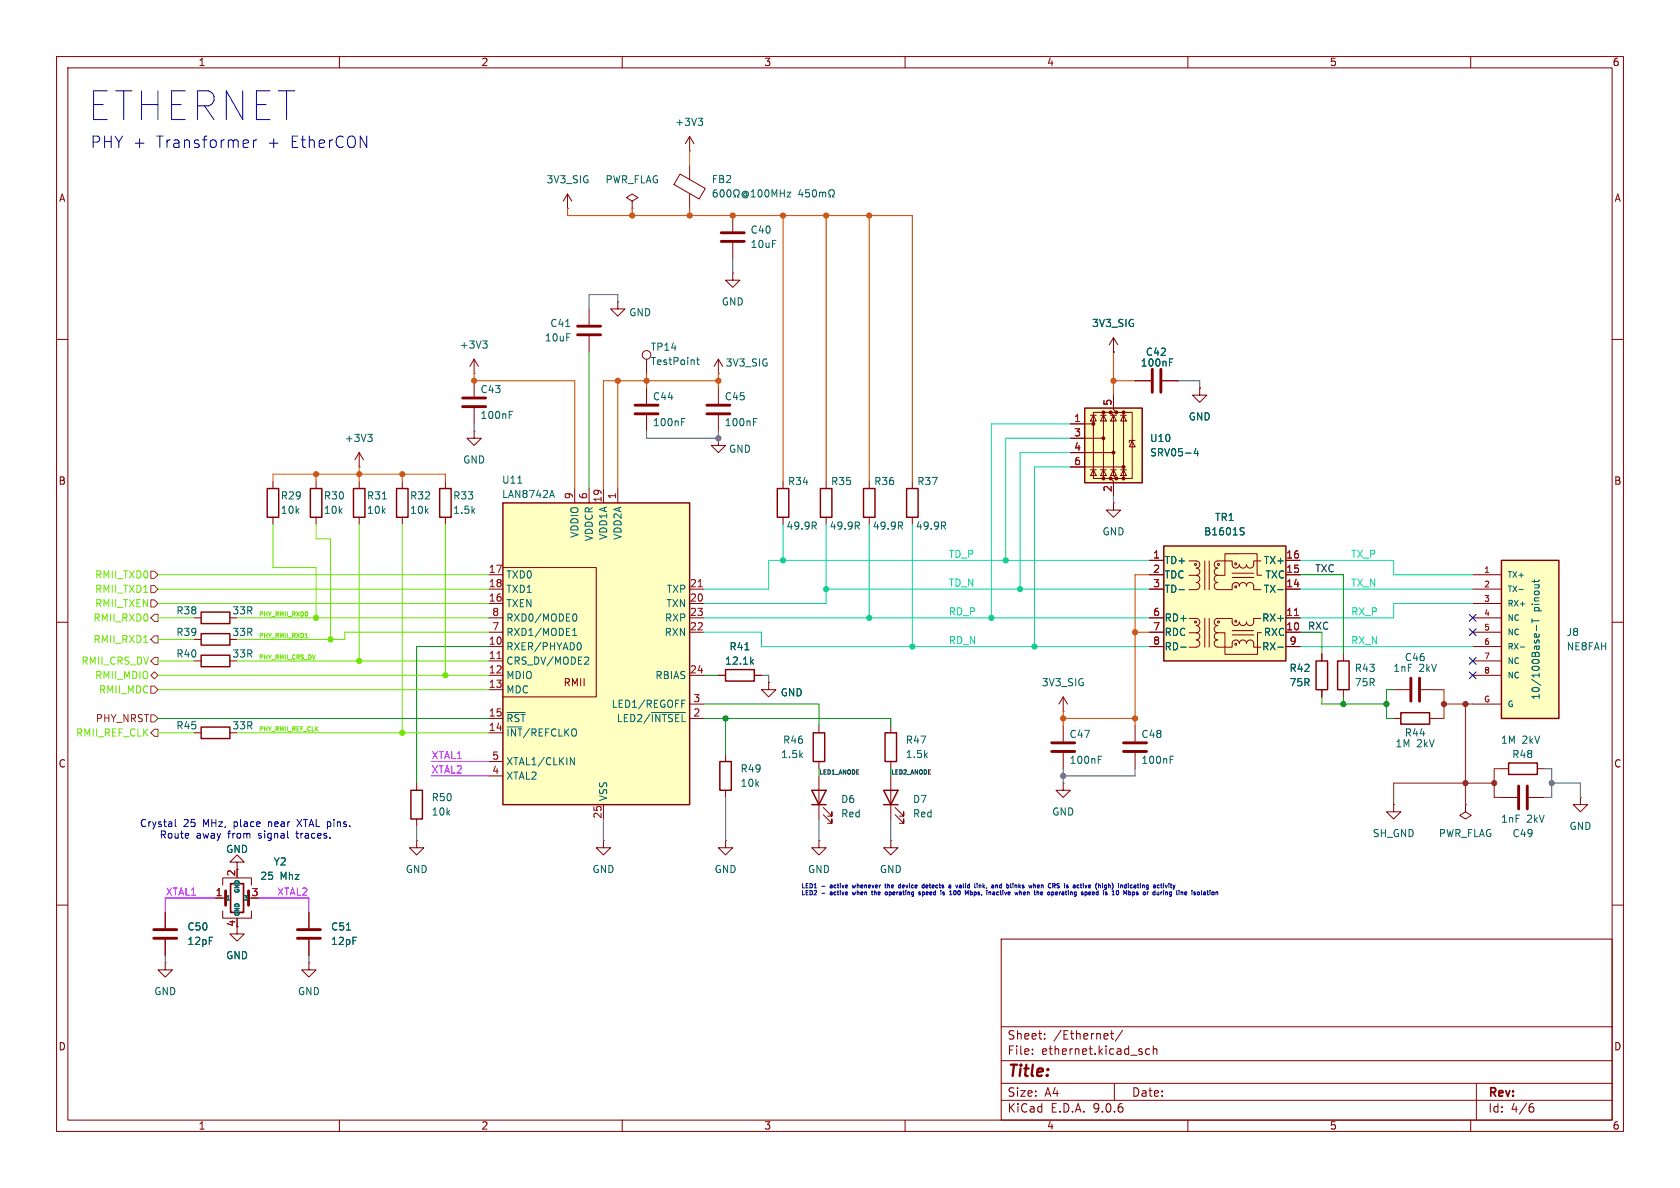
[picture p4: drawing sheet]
<svg xmlns="http://www.w3.org/2000/svg" width="297mm" height="210mm" viewBox="0 0 297 210" stroke-linecap="round" stroke-linejoin="round" font-family="sans-serif">
<g fill="none" stroke="#840000" stroke-width=".18">
<path d="M10 10h277v190h-277zM12 12h273v186h-273zM60 10v2M110 10v2M160 10v2M210 10v2M260 10v2M120.2 30.8l4.5 2.5-1.1 1.9-4.4-2.6zM121.9 29.2v2.6M121.9 34.2v2.6M129.5 38.1v2.8M129.5 48.3v1.2h1.3l-1.3 1.3-1.2-1.3h1.2"/>
<path d="M129.5 48.3h.1M129.5 42.9v2.8M196.8 59.7l-.7 1.3M196.8 59.7l.8 1.3M196.8 59.7v2.5M10 60h2M127 66h.1M127 77.5v1.2h1.3l-1.3 1.3-1.3-1.3h1.3M127 77.5h.1M127 63.5l-.8 1.3M127 63.5l.8 1.3M127 63.5v2.5"/>
<path d="M127 68.6v2.8M127 73.4v2.8M196.8 62.2h.1M285 60h2M48.3 85.1v1.3M48.3 91.4v1.3M63.5 85.1v1.3M63.5 91.4v1.3M10 110h2M34.3 116.8h1.3M34.3 109.2h1.3M34.3 113h1.3"/>
<path d="M127 119.4h1.3M133.3 119.4h1.3M285 110h2M34.3 129.5h1.3M128.3 133.4v1.2M128.3 139.7v1.3M144.8 128.3v1.2M144.8 134.6v1.3M246.4 127h1.2M252.7 127h1.3M259.1 142.2v1.3l1 .6-1 .7-1-.7 1-.6M259.1 142.2h.1"/>
<path d="M10 160h2M177 166h108v32h-108zM285 160h2M60 198v2M110 198v2M160 198v2M177 194.5h108M177 191.5h108M177 187.5h108M177 181.5h108M182.5 186.3v.1M182.5 185.5v.1"/>
<path d="M184.7 183.6v.1M184.7 182.8v.1M196.3 182.7h.6M196.5 182.2v1.3l.4 .2M197 191.5v3M198.5 182.1l-1.3 2M203.2 185.5l-.4-.1-.3 .3v.4l.2 .2h.5M203.9 185.5l.2-.1 .4 .1v.9M203.9 184.9v1.5M210 198v2M260 198v2M261 191.5v6.5"/>
<path d="M270.6 195.7h.4l.2 .3-.1 .5-.5 .1M271 195.1l-.4 .1"/>
</g>
<path d="M47.2 86.4h2.1v5h-2.1zM62.5 86.4h2v5h-2zM35.6 115.8h5v2.1h-5zM35.6 108.2h5v2h-5zM35.6 112h5v2h-5zM128.3 118.4h5v2h-5zM35.6 128.5h5v2.1h-5zM127.3 134.6h2v5.1h-2zM143.8 129.5h2v5.1h-2zM247.6 126h5.1v2h-5.1z" fill="none" stroke="#840000" stroke-width=".25"/>
<g fill="none" stroke="#006464" stroke-width=".18">
<path d="M126.7 33.5l-.4 .1a.86 .86 0 0 0 0 1.2l.4-.1 .1-.4-.2-.3-.4 .1-.1 .2M127.5 33.6l.1-.1a.68 .68 0 0 1 .4 .7 .68 .68 0 0 1-.4 .6 .84 .84 0 0 1-.1-1.2zM128.6 33.7l.2-.2a.68 .68 0 0 1 .4 .7 .68 .68 0 0 1-.4 .6l-.2-.1-.1-.4zM129.7 34.8h.3v-.2a.54 .54 0 0 1-.3-.8 .54 .54 0 0 1 .8-.2 .58 .58 0 0 1-.1 1v.2h.3M132 34.2a.31 .31 0 0 0-.4 0 .31 .31 0 0 0 0 .4 .31 .31 0 0 0 .4 0M132 34.1v.5M132 34.6h.1a.55 .55 0 0 0-.3-.8 .55 .55 0 0 0-.6 .6 .61 .61 0 0 0 .3 .5 .61 .61 0 0 0 .7-.1M132.8 34.8h.7M132.8 33.9l.4-.4v1.3M134.1 33.7l.2-.2a.68 .68 0 0 1 .4 .7 .68 .68 0 0 1-.4 .6l-.2-.1-.1-.4zM135.4 33.6l.1-.1a.68 .68 0 0 1 .5 .7 .68 .68 0 0 1-.5 .6 .84 .84 0 0 1-.1-1.2zM136.5 34.8v-1.3l.4 1 .4-1v1.3"/>
<path d="M137.9 33.5v1.3M137.9 34.2h.8M138.7 33.5v1.3M139.1 34h.7l-.7 .8h.7M141.5 33.5l-.3 .9h.8M141.8 34v.8M143.1 33.5h-.6l-.1 .7 .2-.2 .4 .1 .1 .2v.4l-.2 .1-.5-.1M143.8 33.6l.1-.1a.68 .68 0 0 1 .5 .7 .68 .68 0 0 1-.5 .6 .84 .84 0 0 1-.1-1.2zM144.9 34.1l.4-.1 .1 .2M144.9 34v.8M145.4 34.2l.2-.2h.3l.1 .8M145.4 34.2v.6"/>
<path d="M146.5 34.8h.3v-.2a.54 .54 0 0 1-.2-.8 .54 .54 0 0 1 .7-.2 .58 .58 0 0 1-.1 1v.2h.3M133.2 74.6h.4M133.2 74h.6M67.6 88.2h.7M131.7 114.9h.7M132.8 116.9l.4 .5M133.2 116.6l-.5 .5"/>
</g>
<path d="M127.5 41.1h4.1M127.5 42.7h4.1M125 71.6h4M125 73.2h4" fill="none" stroke="#840000" stroke-width=".51"/>
<path d="M88.9 88.9h33v53.3h-33z" fill="#ffffc2"/>
<path d="M88.9 88.9h33v53.3h-33zM137.4 86.4h2v5h-2z" fill="none" stroke="#840000" stroke-width=".25"/>
<g fill="none" stroke="#840000" stroke-width=".18">
<path d="M101.6 86.4v2.5M104.1 86.4v2.5M106.7 86.4v2.5M109.2 86.4v2.5M138.4 85.1v1.3M138.4 91.4v1.3M86.4 101.6h2.5M86.4 104.1h2.5M86.4 106.7h2.5M86.4 109.2h2.5M86.4 111.8h2.5M86.4 114.3h2.5"/>
<path d="M86.4 116.8h2.5M86.4 119.4h2.5M88.9 100.3h16.5v22.9h-16.5M121.9 104.1h2.6M121.9 106.7h2.6M121.9 109.2h2.6M121.9 111.8h2.6M121.9 119.4h2.6M86.4 121.9h2.5M86.4 127h2.5M86.4 129.5h2.5M86.4 134.6h2.5"/>
<path d="M86.4 137.2h2.5M121.9 127h2.6M121.9 124.5h2.6M106.7 148.6v1.3h1.2l-1.2 1.2-1.3-1.2h1.3M106.7 148.6h.1M106.7 142.2v2.6M128.3 148.6v1.3h1.2l-1.2 1.2-1.3-1.2h1.3M128.3 148.6h.1M246.4 142.2v1.3h1.2l-1.2 1.3-1.3-1.3h1.3M246.4 142.2h.1M29.2 161.3v2.8M29.2 166.1v2.8"/>
</g>
<g fill="none" stroke="#006464" stroke-width=".18">
<path d="M91.5 85.4h.8M97.3 87.6h.6M97.6 86.7l.4 1.3M143.9 92.9l.4 .6M144.2 92.3l.1 .2-.1 .4M101.2 112.3h.8M101.2 111.4l.4-.3v1.2M101.4 108.6l.1-.1a.68 .68 0 0 1 .5 .7 .68 .68 0 0 1-.5 .6l-.1-.1M102.3 113.6a.68 .68 0 0 1 .5 .6 .68 .68 0 0 1-.5 .7M103.8 116.1l.3 .3-.1 .3-.7 .7h.8M89.6 126h3.2M100.8 133.9l.7 1.3v-1.3"/>
<path d="M115.1 126h6.1M120.5 124.4h.4M120.5 123.8h.6"/>
</g>
<path d="M87.9 116.4h.7M123.4 103.7h.8" fill="none" stroke="#a90000" stroke-width=".18"/>
<path d="M27.2 164.3h4M27.2 165.9h4" fill="none" stroke="#840000" stroke-width=".51"/>
<path d="M265.4 99.1h10.2v27.9h-10.2z" fill="#ffffc2"/>
<path d="M54.9 86.4h2v5h-2zM70.1 86.4h2v5h-2zM77.7 86.4h2.1v5h-2.1zM265.4 99.1h10.2v27.9h-10.2zM236.5 116.8h2v5.1h-2zM72.6 139.7h2.1v5.1h-2.1zM143.5 139.7h2.5l-1.2 2.5zM156.2 139.7h2.5l-1.2 2.5zM156.5 129.5h2v5.1h-2zM143.5 142.2h2.5M156.2 142.2h2.5" fill="none" stroke="#840000" stroke-width=".25"/>
<path d="M270.8 109.4v.7M270.8 109.7h1.3M271.3 112.2l.3-.2 .1 .6M271.3 102.5v.5M271.6 110.5v1M272 112.1l.1 .1M272.1 102.5l-.2 .3h-1.1" fill="none" stroke="#004848" stroke-width=".18"/>
<g fill="none" stroke="#840000" stroke-width=".18">
<path d="M100.3 36.8h.1M100.3 34.3l-.7 1.3M100.3 34.3l.8 1.3M100.3 34.3v2.5M111.8 35.6l1-.7-1-.6-1.1 .6 1.1 .7v1.2M111.8 36.8h.1M121.9 26.7h.1M121.9 24.1l-.7 1.3M121.9 24.1l.8 1.3M121.9 24.1v2.6M104.1 54.6v2.8M104.1 59.4v2.8"/>
<path d="M109.2 53.3v1.3h1.3l-1.3 1.3-1.3-1.3h1.3M109.2 53.3h.1M83.8 66h.1M83.8 76.2v1.3h1.3l-1.3 1.2-1.3-1.2h1.3M83.8 76.2h.1M83.8 63.5v2.5M83.8 67.3v2.8M83.8 72.1v2.8M83.8 63.5l-.7 1.3M83.8 63.5l.8 1.3M114.3 63.5v2.5M114.3 68.6v2.8"/>
<path d="M114.3 73.4v2.8M55.9 85.1v1.3M55.9 91.4v1.3M63.5 82.6h.1M63.5 80l-.8 1.3M63.5 80l.8 1.3M63.5 80v2.6M71.1 85.1v1.3M71.1 91.4v1.3M78.7 85.1v1.3M78.7 91.4v1.3M237.5 115.6v1.2"/>
<path d="M260.3 101.6h5.1M260.3 104.1h5.1M260.3 106.7h5.1M260.3 109.2h5.1M260.3 111.8h5.1M260.3 114.3h5.1M260.3 116.8h5.1M260.3 119.4h5.1M73.7 138.4v1.3M135.9 120.7v1.2h1.3l-1.3 1.3-1.3-1.3h1.3M135.9 120.7h.1M144.8 137.2v7.6"/>
<path d="M157.5 128.3v1.2M157.5 134.6v1.3M157.5 137.2v7.6M188 138.4v1.3h1.2l-1.2 1.3-1.3-1.3h1.3M188 138.4h.1M188 125.7h.1M188 123.2v2.5M188 128.3v2.8M188 133.1v2.8M188 123.2l-.8 1.3M188 123.2l.7 1.3M200.7 128.3v2.8"/>
<path d="M200.7 133.1v2.8M237.5 121.9v1.3M246.4 121.9h2.8M251.2 121.9h2.8M260.3 124.5h5.1M38.1 158.8h1.8M39.4 156.5v-1.3h5v1.3M41.9 152.4h1.3l-1.3-1.3-1.3 1.3h1.3v1.3M73.7 148.6v1.3h1.2l-1.2 1.2-1.3-1.2h1.3M73.7 148.6h.1M73.7 144.8v1.3M144.8 148.6v1.3h1.2l-1.2 1.2-1.3-1.2h1.3"/>
<path d="M144.8 148.6h.1M145.5 144l1.6 1.5v-.7v.7h-.8M145.5 142.7l1.6 1.6v-.8v.8h-.8M157.5 148.6v1.3h1.2l-1.2 1.2-1.3-1.2h1.3M157.5 148.6h.1M158.2 144l1.6 1.5v-.7v.7h-.8M158.2 142.7l1.6 1.6v-.8v.8h-.8M265.4 141h2.8M270.3 141h2.7M279.4 141v1.2h1.3l-1.3 1.3-1.3-1.3h1.3M279.4 141h.1M29.2 170.2v1.3h1.3l-1.3 1.2-1.3-1.2h1.3"/>
<path d="M29.2 170.2h.1M39.4 161v1.3h5v-1.3M41.9 163.8v1.3h1.3l-1.3 1.3-1.3-1.3h1.3M41.9 162.3v.3M54.6 170.2v1.3h1.3l-1.3 1.2-1.3-1.2h1.3M54.6 170.2h.1M54.6 161.3v2.8M54.6 166.1v2.8"/>
<circle cx="114.3" cy="62.7" r=".76"/>
</g>
<g fill="none" stroke="#006464" stroke-width=".18">
<path d="M123.4 20.9h.8l-.4 .5M124 21.4l.2 .2v.3l-.2 .3M100 57.7h.7M65 76.8h.8l-.4 .5M65.6 77.3l.2 .2v.3l-.2 .2M85.3 60.3h.8l-.4 .5M85.9 60.8l.2 .2v.3l-.2 .2M90 73.3h.5M90 72.7h.6M120.5 74.6h.4M120.5 74h.6M123.1 63.6h.5"/>
<path d="M123.3 63.2v1.1l.3 .2M268.5 104.2h.8M268.8 114.4h.7M194.2 134.3h.4M194.2 133.7h.6M206.9 134.3h.4M206.9 133.7h.6M61.3 164.4h.7"/>
</g>
<g fill="none" stroke="#840000" stroke-width=".51">
<path d="M102.1 57.7h4.1M102.1 59.2h4.1M81.8 70.4h4.1M81.8 71.9h4.1M112.3 71.6h4M112.3 73.2h4M249.4 119.9v4.1M251 119.9v4.1M185.9 131.3h4.1M185.9 132.8h4.1M198.6 131.3h4.1M198.6 132.8h4.1"/>
<path d="M268.5 138.9v4.1M270 138.9v4.1M39.9 157.5v2.5M43.9 157.5v2.5M52.6 164.3h4M52.6 165.9h4"/>
</g>
<path d="M40.8 156.2h2.3v5.1h-2.3z" fill="none" stroke="#840000" stroke-width=".3"/>
<path d="M205.7 96.5h21.6v20.3h-21.6z" fill="#ffffc2"/>
<path d="M145 86.4h2.1v5h-2.1zM152.7 86.4h2v5h-2zM160.3 86.4h2v5h-2zM205.7 96.5h21.6v20.3h-21.6zM232.7 116.8h2v5.1h-2zM266.7 134.9h5.1v2h-5.1z" fill="none" stroke="#840000" stroke-width=".25"/>
<g fill="none" stroke="#840000" stroke-width=".18">
<path d="M146 85.1v1.3M146 91.4v1.3M153.7 85.1v1.3M153.7 91.4v1.3M161.3 85.1v1.3M161.3 91.4v1.3M196.8 88.9v1.3h1.3l-1.3 1.2-1.2-1.2h1.2M196.8 88.9h.1M203.2 99.1h2.5M210.2 99.2h1.3a.63 .63 0 0 1 .6 .6 .63 .63 0 0 1-.6 .6 .63 .63 0 0 1 .6 .7 .63 .63 0 0 1-.6 .6M213 99.2v5M213.8 99.2v5"/>
<path d="M215.3 99.2h2.5v.6a.64 .64 0 0 0 .7 .6 .64 .64 0 0 0 .6-.6 .64 .64 0 0 0 .6 .6 .64 .64 0 0 0 .7-.6 .64 .64 0 0 0 .6 .6 .64 .64 0 0 0 .6-.6v-.6h1.3M215.3 99.2a.64 .64 0 0 0-.6 .6 .64 .64 0 0 0 .6 .6 .64 .64 0 0 0-.6 .7 .64 .64 0 0 0 .6 .6M227.3 99.1h2.6M203.2 101.6h2.5M203.2 104.1h2.5M203.2 109.2h2.5M203.2 111.8h2.5M203.2 114.3h2.5M210.2 109.3h1.3a.63 .63 0 0 1 .6 .7 .63 .63 0 0 1-.6 .6 .63 .63 0 0 1 .6 .6 .63 .63 0 0 1-.6 .7M210.2 111.9h1.3M210.2 101.7h1.3M210.2 104.2h1.3"/>
<path d="M211.5 111.9a.64 .64 0 0 1 .6 .6 .64 .64 0 0 1-.6 .6 .63 .63 0 0 1 .6 .7 .63 .63 0 0 1-.6 .6h-1.3M211.5 101.7a.63 .63 0 0 1 .6 .6 .63 .63 0 0 1-.6 .7 .63 .63 0 0 1 .6 .6 .63 .63 0 0 1-.6 .6M213 109.3v5.1M213.8 109.3v5.1M215.3 111.9a.64 .64 0 0 0-.6 .6 .64 .64 0 0 0 .6 .6 .64 .64 0 0 0-.6 .7 .64 .64 0 0 0 .6 .6h2.5v-.6a.64 .64 0 0 1 .7-.7 .64 .64 0 0 1 .6 .7 .64 .64 0 0 1 .6-.7 .64 .64 0 0 1 .7 .7 .64 .64 0 0 1 .6-.7 .64 .64 0 0 1 .6 .7v.6h1.3M215.3 101.7a.64 .64 0 0 0-.6 .6 .64 .64 0 0 0 .6 .7 .64 .64 0 0 0-.6 .6 .64 .64 0 0 0 .6 .6h2.5v-.6a.64 .64 0 0 1 .7-.6 .64 .64 0 0 1 .6 .6 .64 .64 0 0 1 .6-.6 .64 .64 0 0 1 .7 .6 .64 .64 0 0 1 .6-.6 .64 .64 0 0 1 .6 .6v.6h1.3M217.8 111.5h3.8M217.8 112.2h3.8M217.8 101.3h3.8M217.8 102.1h3.8M222.9 109.3h-1.3v.7a.64 .64 0 0 1-.6 .6 .64 .64 0 0 1-.6-.6 .64 .64 0 0 1-.7 .6 .64 .64 0 0 1-.6-.6 .64 .64 0 0 1-.6 .6 .64 .64 0 0 1-.7-.6v-.7h-2.5a.63 .63 0 0 0-.6 .7 .63 .63 0 0 0 .6 .6 .64 .64 0 0 0-.6 .6 .64 .64 0 0 0 .6 .7M223 111.8h-.7v3.9h-5.7v-3.8h-1.3"/>
<path d="M223 101.7h-.8v-3.8h-5.6v3.8h-1.3M227.3 101.6h2.6M227.3 104.1h2.6M227.3 109.2h2.6M227.3 111.8h2.6M227.3 114.3h2.6M233.7 115.6v1.2M233.7 121.9v1.3M265.4 135.9h1.3M271.8 135.9h1.2"/>
<circle cx="211.4" cy="99.8" r=".18"/>
<circle cx="215.4" cy="99.8" r=".18"/>
<circle cx="218.5" cy="99.7" r=".18"/>
<circle cx="211.4" cy="110" r=".18"/>
<circle cx="215.4" cy="110" r=".18"/>
<circle cx="218.5" cy="109.8" r=".18"/>
<circle cx="218.5" cy="103.7" r=".18"/>
<circle cx="218.5" cy="113.9" r=".18"/>
</g>
<path d="M151.5 92.9l.4 .6M151.8 92.3l.1 .2-.1 .4M159.1 92.9l.5 .6M159.4 92.3l.2 .2-.2 .4M166.7 92.9l.5 .6M167 92.3l.2 .2-.2 .4M219.5 93.9l.3 .1 .2 .3-.3 .3h-.3M219.5 93.3l.5 .1M208.4 104.2h1M208.7 114.4h1M225.9 104.2h1M225.9 114.4h1" fill="none" stroke="#006464" stroke-width=".18"/>
<path d="M228.8 108.8h.8" fill="none" stroke="#a90000" stroke-width=".18"/>
<path d="M191.8 72.1h10.1v13.2h-10.1z" fill="#ffffc2"/>
<g fill="#840000" stroke="#840000" stroke-width=".18">
<circle cx="193.3" cy="74.9" r=".25"/>
<circle cx="195.1" cy="72.9" r=".25"/>
<circle cx="195.1" cy="77.5" r=".25"/>
<circle cx="195.1" cy="84.6" r=".25"/>
<circle cx="196.3" cy="72.9" r=".25"/>
<circle cx="196.3" cy="84.6" r=".25"/>
<circle cx="196.8" cy="80" r=".25"/>
<circle cx="197.4" cy="72.9" r=".25"/>
<circle cx="197.4" cy="84.6" r=".25"/>
<circle cx="198.6" cy="72.9" r=".25"/>
<circle cx="198.6" cy="82.5" r=".25"/>
<circle cx="198.6" cy="84.6" r=".25"/>
</g>
<g fill="none" stroke="#840000" stroke-width=".18">
<path d="M189.2 74.9h4.1M189.2 77.5h5.9M192.8 73.4h1M193.3 73.4l.5 1h-1zM194.6 73.4h1M195.1 73.4l.5 1h-1zM195.1 72.9h-1.8v11.7h1.8M196.3 72.9h2.3v11.7h-1.2M196.3 72.9h-1.2v11.7h1.2l.5 .5v2.5M196.3 72.9l.5 .5v10.7l.6 .5M196.3 73.4h1.1M196.8 73.4l.6 1h-1.1z"/>
<path d="M196.8 62.2h.1M196.8 69.9v2.5l.6 .5M198.1 73.4h1M198.6 72.9h1.6v11.7h-1.6M198.6 73.4l.5 1h-1zM200.2 78l.5 1h-1.1zM200.7 77.9h-1.1v.3M200.7 67.3h2.8M205.5 67.3h2.8M212.1 68.6v1.3h1.3l-1.3 1.2-1.3-1.2h1.3M212.1 68.6h.1M189.2 80h7.6"/>
<path d="M189.2 82.6h9.4M192.8 83.1h1M193.3 83.1l.5 1h-1zM194.6 83.1h1M195.1 83.1l.5 1h-1zM196.3 83.1h1.1M196.3 84.6h1.1M196.8 83.1l.6 1h-1.1zM198.1 83.1h1M198.6 83.1l.5 1h-1zM203.2 99.1h2.5M227.3 99.1h2.6"/>
<path d="M127 119.4h1.3M133.3 119.4h1.3M203.2 101.6h2.5M203.2 104.1h2.5M203.2 109.2h2.5M203.2 111.8h2.5M203.2 114.3h2.5M227.3 101.6h2.6M227.3 104.1h2.6M227.3 109.2h2.6M227.3 111.8h2.6M227.3 114.3h2.6"/>
<path d="M233.7 115.6v1.2M135.9 120.7h.1M233.7 121.9v1.3M38.1 158.8h1.3M29.2 161.3v2.8M29.2 166.1v2.8M54.6 161.3v2.8M54.6 166.1v2.8"/>
</g>
<path d="M191.8 72.1h10.1v13.2h-10.1z" fill="none" stroke="#840000" stroke-width=".25"/>
<g fill="none" stroke="#006464" stroke-width=".18">
<path d="M206.7 64h.5M206.7 63.4h.7M211.4 79.3l-.3 .9h.8M211.7 79.7v.9M219.5 93.9l.3 .1 .2 .3-.3 .3h-.3M219.5 93.3l.5 .1M131.7 114.9h.7M132.8 116.9l.4 .5M133.2 116.6l-.5 .5M208.4 104.2h1M208.7 114.4h1M225.9 104.2h1"/>
<path d="M225.9 114.4h1M61.3 164.4h.7"/>
</g>
<path d="M203.7 65.3v4M205.2 65.3v4" fill="none" stroke="#840000" stroke-width=".51"/>
<path d="M26.7 101h.6l.6 .6-.6 .6h-.6zM26.7 106h.6l.6 .7-.6 .6h-.6zM26.7 103.5h.6l.6 .6-.6 .7h-.6zM26.7 119.4l.6-.7 .6 .7-.6 .6zM27.3 116.2h.6v1.3h-.6l-.6-.7zM27.3 112.4h.6v1.3h-.6l-.6-.7zM27.3 108.6h.6v1.3h-.6l-.6-.7zM26.7 121.3h.6l.6 .6-.6 .7h-.6zM26.7 126.4h.6l.6 .6-.6 .6h-.6zM27.3 128.9h.6v1.3h-.6l-.6-.7z" fill="none" stroke="#725600" stroke-width=".18"/>
<g fill="none" stroke="#6de400" stroke-width=".18">
<path d="M48.3 92.7v7.6h7.6v8.9M55.9 92.7v2.6h2.5v17.7M63.5 92.7v24.1M71.1 92.7v36.8M78.7 92.7v26.7M25.4 113.6h.7M27.9 116.8h6.4M27.9 101.6h58.5M27.9 104.1h58.5M27.9 109.2h6.4M27.9 106.7h58.5M27.9 119.4h58.5"/>
<path d="M27.9 113h6.4M41.9 116.8h44.5M41.9 109.2h44.5M53.9 112.7h.5M86.4 111.8h-25.4v1.2h-19.1M27.9 129.5h6.4M27.9 121.9h58.5M41.9 129.5h44.5"/>
</g>
<g fill="none" stroke="#00d7a1" stroke-width=".18">
<path d="M189.2 77.5h-11.4v21.6M189.2 74.9h-13.9v34.3M138.4 92.7v6.4M146 92.7v14h-21.5M153.7 92.7v16.5M161.3 92.7v21.6M189.2 82.6h-6.3v31.7M189.2 80h-8.9v24.1M203.2 99.1h-67.3v5h-11.4M229.9 99.1h16.5v2.5h13.9M124.5 111.8h10.1v2.5h68.6M124.5 109.2h78.7"/>
<path d="M146 104.1h57.2M229.9 104.1h30.4M229.9 114.3h30.4M260.3 106.7h-13.9v2.5h-16.5"/>
</g>
<g fill="none" stroke="#dd5400" stroke-width=".2">
<path d="M100.3 36.8v1.3h61v47M111.8 36.8v1.3M121.9 36.8v1.3M138.4 38.1v47M146 38.1v47M153.7 38.1v47M109.2 67.3v19.1M114.3 66v2.6M127 67.3h-20.3v19.1M127 66v2.6M196.8 67.3h3.9M196.8 62.2v7.7"/>
<path d="M200.7 111.8h2.5M203.2 101.6h-2.5v26.7M188 125.7v2.6M188 127h12.7"/>
</g>
<g fill="none" stroke="#6b6b6b" stroke-width=".2">
<path d="M109.2 53.3v-1.2h-5.1v2.5M129.5 45.7v2.6M83.8 74.9v1.3M114.3 76.2v1.3h12.7v-1.3M208.3 67.3h3.8v1.3M196.8 87.6v1.3M134.6 119.4h1.3v1.3M188 135.9v2.5M200.7 135.9v1.3h-12.7M273 135.9h1.3v5.1h-1.3M274.3 138.4h5.1v2.6M73.7 146.1v2.5"/>
<path d="M106.7 144.8v3.8M128.3 141v7.6M144.8 144.8v3.8M157.5 144.8v3.8M29.2 168.9v1.3M54.6 168.9v1.3"/>
</g>
<path d="M104.1 62.2v24.2M86.4 114.3h-12.7v24.1M124.5 119.4h2.5M229.9 111.8h3.8v3.8M229.9 101.6h7.6v14M27.9 127h58.5M124.5 127h33v1.3M124.5 124.5h20.3v3.8M128.3 127v6.4M233.7 123.2v1.3h11.4M237.5 123.2v1.3M246.4 121.9h-1.3v5.1h1.3" fill="none" stroke="#009600" stroke-width=".18"/>
<path d="M76.2 134.6h10.2M76.2 137.2h10.2M38.1 158.8h-8.9v2.5M45.7 158.8h8.9v2.5" fill="none" stroke="#bc00ff" stroke-width=".18"/>
<path d="M121.9 26.7v2.5M83.8 66v1.3h17.8v19.1M48.3 85.1v-1.3h30.4v1.3M55.9 83.8v1.3M63.5 82.6v2.5M71.1 83.8v1.3" fill="none" stroke="#dd8500" stroke-width=".2"/>
<path d="M254 121.9h1.3v5.1h-1.3M255.3 124.5h5M259.1 124.5v17.7M264.2 138.4h-17.8v3.8M265.4 135.9h-1.2v5.1h1.2" fill="none" stroke="#6e6e00" stroke-width=".2"/>
<path d="M259.7 116.2l1.3 1.2M259.7 108.6l1.3 1.2M259.7 118.8l1.3 1.2M259.7 111.2l1.3 1.2M261 116.2l-1.3 1.2M261 108.6l-1.3 1.2M261 118.8l-1.3 1.2M261 111.2l-1.3 1.2" fill="none" stroke="#000084" stroke-width=".18"/>
<g fill="none" stroke="#0000c2" stroke-width=".18">
<path d="M43.8 24.8l.1 .4-.9 .2M44.8 24.7v1.4M45.4 24.7a.52 .52 0 0 0-.6 .4M31 144.8v1.1l.2 .2M52.5 144.8l.9 1.3M53.4 144.8l-.9 1.3M146.8 156.7v.2M146.8 157.9v.3M150.7 156.5l.1 .5 .2-.4 .1 .4M150.7 157.7l.1 .5 .2-.4 .1 .4M154 157.7h.3M154.2 158.2h.1"/>
<path d="M154.6 157.4v.8M154.8 157.7l-.2 .1M156.4 156.5h.3M156.5 156.2v.7l.2 .1M156.9 156.2v.8M157.2 156.5h-.3M157.2 157.7h.3M157.2 158.2h.3M157.2 157.7v.7M159.8 156.5l-.3 .1 .1 .3h.2M159.9 156.6l-.4 .1M162.5 157.7h.2"/>
<path d="M162.5 157.9l.3 .2-.4 .1M163.1 157.7h.2l.1 .1v.4h-.3M163.1 157.7v.7M163.7 156.7l.4-.1-.1-.1-.3 .1v.3h.3M167.9 158.2h.4M167.9 157.6h.1M169 156.5l.1 .5 .2-.5M169.4 157.6v.5M169.4 158.1v.1M169.7 157.6v.5l-.3 .1M170.3 156.2v.7M170.7 156.2v.1"/>
<path d="M170.7 156.5v.5M172.2 157.7h.2l.2 .1-.1 .4h-.3M172.2 157.7v.7M173.8 156.2v.8M173.9 156.7l.2 .3M174.1 156.5l-.3 .2M174.4 156.9v.1M174.4 157v.1M176.2 158.2h.3M176.8 157.7h.2M176.8 156.5h.2M176.9 157.4v.7l.1 .1"/>
<path d="M177 156.2v.7l-.2 .1M180.2 156.7l.2 .3M180.4 156.5l-.3 .2M180.7 156.9l.1 .1M180.8 156.5l-.1 .1 .1 .1M181 157.7h.3v.2h-.4M181.3 158.2h-.3M181.6 157.8l.3-.1v.5M181.6 157.7v.5M184.1 156.5h.3v.5M185.4 157.7l.2 .1v.3l-.2 .1M188 157.7l.1 .5"/>
<path d="M188.1 158.2h-.1M188.1 157.9h-.1M188.2 156.2v.1M188.2 156.5v.5M188.3 157.7h.3M188.4 157.4v.7l.2 .1M188.5 156.9l.2 .1M188.7 156.5l-.2 .1 .2 .1M191.8 156.5l.2 .5M193.7 156.4v.5M193.9 156.1h.1M194.1 157.7h-.2l-.1 .1v.4h.3"/>
<path d="M194.1 157.4v.8M196.6 156.1h.1M197.7 156.2v.1M197.7 156.5v.5M199.2 157.4l-.3 .6-.2-.6v.8M200.6 157.8l-.1 .4M200.9 158.2h.2M200.9 157.8l.1 .1M201.1 156.5h.3M201.3 157h.1M201.6 156.2v.1M201.6 156.5v.5"/>
<path d="M202 156.5h.3v.5M202 156.5v.5M202.8 157.7v.5M206.7 157.8l.1 .3 .2 .1M206.8 158.4h.2M207.4 156.5l.2 .5M207.6 157l-.2 .2M207.7 156.5l-.1 .5M208 157.4v.7M208.4 157.4v.1M208.8 157.7v.5M209.1 157.7l-.3 .1"/>
<path d="M212.8 157.7h.3v.5M213.1 157.9l-.3 .1 .1 .2h.2M213.4 157.7h.3M213.5 157.4v.7l.1 .1"/>
</g>
<path d="M228.8 108.8h.8" fill="none" stroke="#a90000" stroke-width=".18"/>
<g fill="#6de400" stroke="#6de400" stroke-width=".18">
<circle cx="55.9" cy="109.2" r=".46"/>
<circle cx="63.5" cy="116.8" r=".46"/>
<circle cx="71.1" cy="129.5" r=".46"/>
<circle cx="78.7" cy="119.4" r=".46"/>
<circle cx="58.4" cy="113" r=".46"/>
</g>
<g fill="#dd8500" stroke="#dd8500" stroke-width=".18">
<circle cx="83.8" cy="67.3" r=".46"/>
<circle cx="63.5" cy="83.8" r=".46"/>
<circle cx="71.1" cy="83.8" r=".46"/>
<circle cx="55.9" cy="83.8" r=".46"/>
</g>
<g fill="#dd5400" stroke="#dd5400" stroke-width=".18">
<circle cx="153.7" cy="38.1" r=".46"/>
<circle cx="146" cy="38.1" r=".46"/>
<circle cx="111.8" cy="38.1" r=".46"/>
<circle cx="121.9" cy="38.1" r=".46"/>
<circle cx="127" cy="67.3" r=".46"/>
<circle cx="138.4" cy="38.1" r=".46"/>
<circle cx="129.5" cy="38.1" r=".46"/>
<circle cx="114.3" cy="67.3" r=".46"/>
<circle cx="109.2" cy="67.3" r=".46"/>
<circle cx="196.8" cy="67.3" r=".46"/>
<circle cx="200.7" cy="127" r=".46"/>
<circle cx="188" cy="127" r=".46"/>
<circle cx="200.7" cy="111.8" r=".46"/>
</g>
<g fill="#6b6b6b" stroke="#6b6b6b" stroke-width=".18">
<circle cx="127" cy="77.5" r=".46"/>
<circle cx="274.3" cy="138.4" r=".46"/>
<circle cx="188" cy="137.2" r=".46"/>
</g>
<g fill="#00d7a1" stroke="#00d7a1" stroke-width=".18">
<circle cx="138.4" cy="99.1" r=".46"/>
<circle cx="146" cy="104.1" r=".46"/>
<circle cx="180.3" cy="104.1" r=".46"/>
<circle cx="161.3" cy="114.3" r=".46"/>
<circle cx="177.8" cy="99.1" r=".46"/>
<circle cx="182.9" cy="114.3" r=".46"/>
<circle cx="175.3" cy="109.2" r=".46"/>
<circle cx="153.7" cy="109.2" r=".46"/>
</g>
<g fill="#009600" stroke="#009600" stroke-width=".18">
<circle cx="128.3" cy="127" r=".46"/>
<circle cx="245.1" cy="124.5" r=".46"/>
<circle cx="237.5" cy="124.5" r=".46"/>
</g>
<g fill="#6e6e00" stroke="#6e6e00" stroke-width=".18">
<circle cx="255.3" cy="124.5" r=".46"/>
<circle cx="259.1" cy="138.4" r=".46"/>
<circle cx="259.1" cy="124.5" r=".46"/>
<circle cx="264.2" cy="138.4" r=".46"/>
</g>
<text font-size="7.1" fill="#0000c2" x="15.2" y="21.6">ETHERNET</text>
<g font-size="2.8" fill="#0000c2">
<text x="15.9" y="26.4">PHY +</text>
<text x="27.5" y="26.4">Transformer</text>
<text x="47.2" y="26.4">+</text>
<text x="51.3" y="26.4">EtherCON</text>
</g>
<text font-size="2.8" fill="#840000" x="178" y="190.9">Title:</text>
<g font-size="2.1" fill="#840000">
<text x="178" y="184">Sheet:</text>
<text x="186.2" y="184">/Ethernet/</text>
<text x="178" y="186.7">File:</text>
<text x="184.1" y="186.7">ethernet.kicad_sch</text>
<text x="178" y="196.9">KiCad</text>
<text x="178" y="194.1">Size:</text>
<text x="184.7" y="194.1">A4</text>
<text x="185.7" y="196.9">E.D.A.</text>
<text x="193.3" y="196.9">9.0.6</text>
<text x="200" y="194.1">Date:</text>
<text x="263" y="194.3">Rev:</text>
<text x="263" y="196.9">Id:</text>
<text x="267.1" y="196.9">4/6</text>
</g>
<g font-size="1.8" fill="#840000">
<text x="35" y="11.9">1</text>
<text x="85" y="11.9">2</text>
<text x="135" y="11.9">3</text>
<text x="185" y="11.9">4</text>
<text x="235" y="11.9">5</text>
<text x="285" y="11.9">6</text>
<text x="10.3" y="35.9">A</text>
<text x="285.3" y="35.9">A</text>
<text x="10.3" y="85.9">B</text>
<text x="285.3" y="85.9">B</text>
<text x="99.5" y="121.5">RMII</text>
<text x="10.3" y="135.9">C</text>
<text x="285.3" y="135.9">C</text>
<text x="41.7" y="155" transform="rotate(-90 41.7 155)">2</text>
<text x="41.7" y="163.9" transform="rotate(-90 41.7 163.9)">4</text>
<text x="10.3" y="185.9">D</text>
<text x="285.3" y="185.9">D</text>
<text x="35" y="199.9">1</text>
<text x="85" y="199.9">2</text>
<text x="135" y="199.9">3</text>
<text x="185" y="199.9">4</text>
<text x="235" y="199.9">5</text>
<text x="285" y="199.9">6</text>
</g>
<g font-size="1.8" fill="#006464">
<text x="119.3" y="22.5">+3V3</text>
<text x="96.5" y="32.6">3V3_SIG</text>
<text x="106.9" y="32.6">PWR_FLAG</text>
<text x="125.7" y="32.6">FB2</text>
<text x="132.6" y="41.5">C40</text>
<text x="132.6" y="44">10uF</text>
<text x="97.2" y="58">C41</text>
<text x="111.1" y="56.1">GND</text>
<text x="127.5" y="54.2">GND</text>
<text x="193" y="58">3V3_SIG</text>
<text x="81.2" y="61.8">+3V3</text>
<text x="96.2" y="60.6">10uF</text>
<text x="114.9" y="64.7">TestPoint</text>
<text x="114.9" y="62.2">TP14</text>
<text x="128.2" y="65">3V3_SIG</text>
<text x="201.6" y="65">100nF</text>
<text x="202.5" y="63.1">C42</text>
<text x="84.8" y="69.7">C43</text>
<text x="115.3" y="71">C44</text>
<text x="128" y="71">C45</text>
<text x="84.8" y="74.3">100nF</text>
<text x="115.3" y="75.5">100nF</text>
<text x="128" y="75.5">100nF</text>
<text x="210.1" y="74.5">GND</text>
<text x="60.9" y="78.3">+3V3</text>
<text x="81.8" y="82.1">GND</text>
<text x="128.8" y="80.2">GND</text>
<text x="203.2" y="78.3">U10</text>
<text x="203.2" y="80.9">SRV05-4</text>
<text x="49.5" y="88.5">R29</text>
<text x="57.2" y="88.5">R30</text>
<text x="64.8" y="88.5">R31</text>
<text x="72.4" y="88.5">R32</text>
<text x="80" y="88.5">R33</text>
<text x="88.7" y="85.7">U11</text>
<text x="88.7" y="88.2">LAN8742A</text>
<text x="139.2" y="86">R34</text>
<text x="146.8" y="86">R35</text>
<text x="154.4" y="86">R36</text>
<text x="162.1" y="86">R37</text>
<text x="49.5" y="91">10k</text>
<text x="57.2" y="91">10k</text>
<text x="64.8" y="91">10k</text>
<text x="72.4" y="91">10k</text>
<text x="80" y="91">1.5k</text>
<text x="102.5" y="95.2" transform="rotate(-90 102.5 95.2)">VDDIO</text>
<text x="105" y="95.8" transform="rotate(-90 105 95.8)">VDDCR</text>
<text x="107.5" y="95.5" transform="rotate(-90 107.5 95.5)">VDD1A</text>
<text x="110.1" y="95.5" transform="rotate(-90 110.1 95.5)">VDD2A</text>
<text x="138.9" y="93.8">49.9R</text>
<text x="146.6" y="93.8">49.9R</text>
<text x="154.2" y="93.8">49.9R</text>
<text x="161.8" y="93.8">49.9R</text>
<text x="194.8" y="94.8">GND</text>
<text x="212.8" y="94.8">B1601S</text>
<text x="214.7" y="92.3">TR1</text>
<text x="205.8" y="99.9">TD+</text>
<text x="223.3" y="99.9">TX+</text>
<text x="89.4" y="102.5">TXD0</text>
<text x="89.4" y="105">TXD1</text>
<text x="89.4" y="107.5">TXEN</text>
<text x="117.7" y="107.5">TXN</text>
<text x="117.8" y="105">TXP</text>
<text x="205.8" y="102.5">TDC</text>
<text x="205.8" y="105">TD-</text>
<text x="223.3" y="105">TX-</text>
<text x="223.6" y="102.5">TXC</text>
<text x="31.1" y="108.8">R38</text>
<text x="31.1" y="112.6">R39</text>
<text x="41" y="108.8">33R</text>
<text x="41" y="112.6">33R</text>
<text x="89.4" y="110.1">RXD0/MODE0</text>
<text x="89.4" y="112.6">RXD1/MODE1</text>
<text x="117.4" y="112.6">RXN</text>
<text x="117.5" y="110.1">RXP</text>
<text x="205.8" y="110.1">RD+</text>
<text x="205.8" y="112.6">RDC</text>
<text x="223" y="110.1">RX+</text>
<text x="223.3" y="112.6">RXC</text>
<text x="276.9" y="112.6">J8</text>
<text x="31.1" y="116.4">R40</text>
<text x="41" y="116.4">33R</text>
<text x="89.4" y="115.2">RXER/PHYAD0</text>
<text x="89.4" y="117.7">CRS_DV/MODE2</text>
<text x="128.1" y="117.7">12.1k</text>
<text x="128.9" y="115.2">R41</text>
<text x="205.8" y="115.2">RD-</text>
<text x="223" y="115.2">RX-</text>
<text x="227.9" y="119">R42</text>
<text x="239.4" y="119">R43</text>
<text x="246.2" y="119">1nF</text>
<text x="248.2" y="117.1">C46</text>
<text x="250.8" y="119">2kV</text>
<text x="276.9" y="115.2">NE8FAH</text>
<text x="89.4" y="120.2">MDIO</text>
<text x="89.4" y="122.8">MDC</text>
<text x="108" y="125.3">LED1/REGOFF</text>
<text x="115.8" y="120.2">RBIAS</text>
<text x="137.9" y="123.3">GND</text>
<text x="184.1" y="121.5">3V3_SIG</text>
<text x="227.9" y="121.5">75R</text>
<text x="239.4" y="121.5">75R</text>
<text x="31.1" y="129.1">R45</text>
<text x="41" y="129.1">33R</text>
<text x="89.4" y="127.9">~{RST}</text>
<text x="89.4" y="130.4">~{INT}/REFCLKO</text>
<text x="108.9" y="127.9">LED2/~{INTSEL}</text>
<text x="138.3" y="131.7">R46</text>
<text x="160" y="131.7">R47</text>
<text x="189" y="130.7">C47</text>
<text x="201.7" y="130.7">C48</text>
<text x="248.2" y="130.4">R44</text>
<text x="265.2" y="131.7">1M</text>
<text x="269.1" y="131.7">2kV</text>
<text x="89.4" y="135.5">XTAL1/CLKIN</text>
<text x="130.8" y="136.8">R49</text>
<text x="138" y="134.2">1.5k</text>
<text x="160" y="134.2">1.5k</text>
<text x="189" y="135.2">100nF</text>
<text x="201.7" y="135.2">100nF</text>
<text x="246.6" y="132.3">1M</text>
<text x="250.4" y="132.3">2kV</text>
<text x="267.2" y="134.2">R48</text>
<text x="76.2" y="141.8">R50</text>
<text x="89.4" y="138">XTAL2</text>
<text x="107.5" y="141.7" transform="rotate(-90 107.5 141.7)">VSS</text>
<text x="130.8" y="139.3">10k</text>
<text x="148.6" y="142.2">D6</text>
<text x="161.3" y="142.2">D7</text>
<text x="76.2" y="144.4">10k</text>
<text x="148.6" y="144.7">Red</text>
<text x="161.3" y="144.7">Red</text>
<text x="185.9" y="144.4">GND</text>
<text x="242.6" y="148.2">SH_GND</text>
<text x="254.3" y="148.2">PWR_FLAG</text>
<text x="265.3" y="145.6">1nF</text>
<text x="267.3" y="148.2">C49</text>
<text x="269.9" y="145.6">2kV</text>
<text x="277.4" y="146.9">GND</text>
<text x="39.9" y="151">GND</text>
<text x="45.9" y="155.7">25</text>
<text x="48.3" y="153.2">Y2</text>
<text x="49.5" y="155.7">Mhz</text>
<text x="71.6" y="154.5">GND</text>
<text x="104.6" y="154.5">GND</text>
<text x="126.2" y="154.5">GND</text>
<text x="142.7" y="154.5">GND</text>
<text x="155.4" y="154.5">GND</text>
<text x="33" y="164.7">C50</text>
<text x="33" y="167.2">12pF</text>
<text x="58.4" y="164.7">C51</text>
<text x="58.4" y="167.2">12pF</text>
<text x="39.9" y="169.8">GND</text>
<text x="27.2" y="176.1">GND</text>
<text x="52.6" y="176.1">GND</text>
</g>
<g font-size="1.8" fill="#a90000">
<text x="196.6" y="71.8" transform="rotate(-90 196.6 71.8)">5</text>
<text x="189.8" y="74.7">1</text>
<text x="189.8" y="77.2">3</text>
<text x="189.8" y="79.8">4</text>
<text x="189.8" y="82.3">6</text>
<text x="101.3" y="88.3" transform="rotate(-90 101.3 88.3)">9</text>
<text x="103.9" y="88.3" transform="rotate(-90 103.9 88.3)">6</text>
<text x="106.4" y="88.9" transform="rotate(-90 106.4 88.9)">19</text>
<text x="109" y="88.3" transform="rotate(-90 109 88.3)">1</text>
<text x="196.6" y="87.1" transform="rotate(-90 196.6 87.1)">2</text>
<text x="86.3" y="101.3">17</text>
<text x="203.8" y="98.8">1</text>
<text x="203.8" y="101.3">2</text>
<text x="227.3" y="98.8">16</text>
<text x="227.3" y="101.3">15</text>
<text x="86.3" y="103.9">18</text>
<text x="86.3" y="106.4">16</text>
<text x="121.9" y="103.9">21</text>
<text x="121.9" y="106.4">20</text>
<text x="203.8" y="103.9">3</text>
<text x="227.3" y="103.9">14</text>
<text x="86.9" y="109">8</text>
<text x="86.9" y="111.5">7</text>
<text x="121.9" y="109">23</text>
<text x="121.9" y="111.5">22</text>
<text x="203.8" y="109">6</text>
<text x="203.8" y="111.5">7</text>
<text x="227.3" y="109">11</text>
<text x="227.3" y="111.5">10</text>
<text x="86.3" y="114">10</text>
<text x="86.3" y="116.6">11</text>
<text x="86.3" y="119.1">12</text>
<text x="121.9" y="119.1">24</text>
<text x="203.8" y="114">8</text>
<text x="227.9" y="114">9</text>
<text x="86.3" y="121.7">13</text>
<text x="122.5" y="124.2">3</text>
<text x="86.3" y="126.7">15</text>
<text x="86.3" y="129.3">14</text>
<text x="122.5" y="126.7">2</text>
<text x="86.9" y="134.4">5</text>
<text x="86.9" y="136.9">4</text>
<text x="106.4" y="144.8" transform="rotate(-90 106.4 144.8)">25</text>
<text x="38" y="158.5">1</text>
<text x="44.4" y="158.5">3</text>
</g>
<g font-size="1.8" fill="#00d7a1">
<text x="167.6" y="98.7">TD_P</text>
<text x="238.8" y="98.7">TX_P</text>
<text x="167.6" y="103.8">TD_N</text>
<text x="238.8" y="103.8">TX_N</text>
<text x="167.6" y="108.9">RD_P</text>
<text x="167.6" y="114">RD_N</text>
<text x="238.8" y="114">RX_N</text>
<text x="238.8" y="108.9">RX_P</text>
</g>
<g font-size="1.8" fill="#0f0f0f">
<text x="232.4" y="101.3">TXC</text>
<text x="231.1" y="111.4">RXC</text>
</g>
<g font-size="1.8" fill="#6de400">
<text x="16.7" y="102.5">RMII_TXD0</text>
<text x="16.7" y="107.5">RMII_TXEN</text>
<text x="16.7" y="105">RMII_TXD1</text>
<text x="16.4" y="113.9">RMII_RXD1</text>
<text x="16.4" y="110.1">RMII_RXD0</text>
<text x="14.3" y="117.7">RMII_CRS_DV</text>
<text x="16.7" y="120.2">RMII_MDIO</text>
<text x="17.4" y="122.8">RMII_MDC</text>
<text x="13.3" y="130.4">RMII_REF_CLK</text>
</g>
<g font-size="1.8" fill="#004848">
<text x="272.4" y="108.2" transform="rotate(-90 272.4 108.2)">pinout</text>
<text x="272.4" y="123.8" transform="rotate(-90 272.4 123.8)">10/100Base-T</text>
</g>
<text font-size="1.8" fill="#725600" x="16.8" y="127.9">PHY_NRST</text>
<g font-size="1.8" fill="#bc00ff">
<text x="76.2" y="136.8">XTAL2</text>
<text x="76.2" y="134.3">XTAL1</text>
<text x="29.2" y="158.4">XTAL1</text>
<text x="48.9" y="158.4">XTAL2</text>
</g>
<g font-size="1.8" fill="#0000c2">
<text x="24.6" y="146.4">Crystal</text>
<text x="28.1" y="148.4">Route</text>
<text x="32.4" y="146.4">25</text>
<text x="34.7" y="148.4">away</text>
<text x="36" y="146.4">MHz,</text>
<text x="40.4" y="148.4">from</text>
<text x="41.6" y="146.4">place</text>
<text x="46" y="148.4">signal</text>
<text x="47.9" y="146.4">near</text>
<text x="52.9" y="148.4">traces.</text>
<text x="53.2" y="146.4">XTAL pins.</text>
</g>
<g font-size="1.4" fill="#a90000">
<text x="262.3" y="101.3">1</text>
<text x="262.3" y="103.9">2</text>
<text x="262.3" y="106.4">3</text>
<text x="262.3" y="109">4</text>
<text x="262.3" y="111.5">5</text>
<text x="262.3" y="114">6</text>
<text x="262.3" y="116.6">7</text>
<text x="262.3" y="119.1">8</text>
<text x="262.3" y="124.2">G</text>
</g>
<g font-size="1.4" fill="#006464">
<text x="266.4" y="102.3">TX+</text>
<text x="266.4" y="104.9">TX-</text>
<text x="266.4" y="107.4">RX+</text>
<text x="266.4" y="110">NC</text>
<text x="266.4" y="112.5">NC</text>
<text x="266.4" y="115">RX-</text>
<text x="266.4" y="117.6">NC</text>
<text x="266.4" y="120.1">NC</text>
<text x="266.4" y="125.2">G</text>
</g>
<g font-size="1.1" fill="#6de400">
<text x="45.7" y="112.8">PHY_RMII_RXD1</text>
<text x="45.7" y="109">PHY_RMII_RXD0</text>
<text x="45.7" y="116.6">PHY_RMII_CRS_DV</text>
<text x="45.7" y="129.3">PHY_RMII_REF_CLK</text>
</g>
<g font-size="1.1" fill="#009600">
<text x="144.8" y="137">LED1_ANODE</text>
<text x="157.5" y="137">LED2_ANODE</text>
</g>
<g font-size="1.1" fill="#006464">
<text x="39.9" y="159.4">1</text>
<text x="42.5" y="158.1" transform="rotate(-90 42.5 158.1)">GND</text>
<text x="42.9" y="159.4">3</text>
<text x="42.5" y="162.1" transform="rotate(-90 42.5 162.1)">GND</text>
</g>
<g font-size="1.1" fill="#0000c2">
<text x="141.6" y="157.2">LED1</text>
<text x="141.6" y="158.5">LED2</text>
<text x="145.3" y="157.2">-</text>
<text x="145.3" y="158.5">-</text>
<text x="147.1" y="157.2">active</text>
<text x="147.1" y="158.5">active</text>
<text x="151.4" y="157.2">whenever</text>
<text x="151.4" y="158.5">when</text>
<text x="155.1" y="158.5">the</text>
<text x="157.4" y="157.2">the</text>
<text x="157.8" y="158.5">operating</text>
<text x="160.1" y="157.2">device</text>
<text x="164" y="158.5">speed</text>
<text x="164.6" y="157.2">detects</text>
<text x="168.2" y="158.5">is</text>
<text x="169.6" y="157.2">a</text>
<text x="170.1" y="158.5">100</text>
<text x="171.2" y="157.2">valid</text>
<text x="173.1" y="158.5">Mbps,</text>
<text x="174.8" y="157.2">link,</text>
<text x="177.2" y="158.5">inactive</text>
<text x="178.1" y="157.2">and</text>
<text x="181.1" y="157.2">blinks</text>
<text x="182.5" y="158.5">when</text>
<text x="185.3" y="157.2">when</text>
<text x="186.3" y="158.5">the</text>
<text x="188.9" y="158.5">operating</text>
<text x="189" y="157.2">CRS</text>
<text x="192.2" y="157.2">is</text>
<text x="194" y="157.2">active</text>
<text x="195.2" y="158.5">speed</text>
<text x="198.3" y="157.2">(high)</text>
<text x="199.4" y="158.5">is</text>
<text x="201.2" y="158.5">10</text>
<text x="202.6" y="157.2">indicating</text>
<text x="203.6" y="158.5">Mbps</text>
<text x="207.3" y="158.5">or</text>
<text x="209.4" y="158.5">during</text>
<text x="213.8" y="158.5">line</text>
</g>
</svg>
